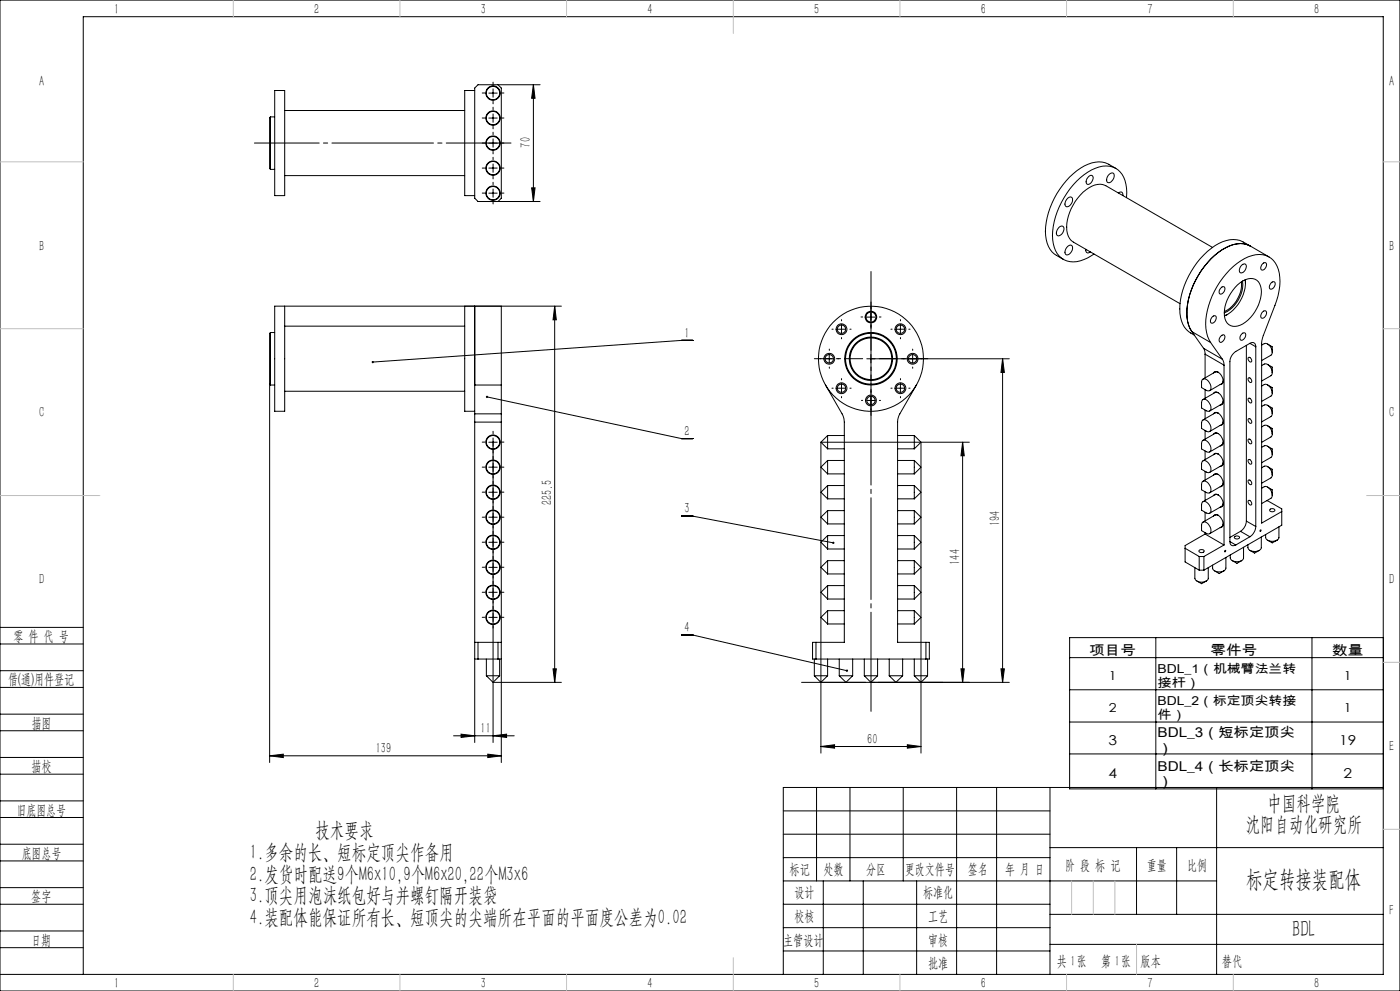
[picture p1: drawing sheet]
<svg xmlns="http://www.w3.org/2000/svg" width="420mm" height="297mm" viewBox="0 0 420 297" stroke-linecap="round" stroke-linejoin="round" font-family="sans-serif">
<g fill="none" stroke="#000" stroke-width=".3">
<path d="M0 0h420v297h-420zM81.1 35v15.8M81.1 35a4.5 4.5 0 0 0-.2 2.8v10.1a4.5 4.5 0 0 0 .2 2.9M81.1 35h1.3M82.4 27.1h3v31.5h-3zM85.4 33.1h54M142.4 27.1h-3v31.5h3M146.6 27.9h2.6M146.6 35.4h2.6M147.9 26.6v2.5M147.9 34.1v2.6M149.4 25.4l1 1v33l-1 1"/>
<path d="M160 25.4v35M160 25.4l.5 4.1h-1zM162 25.4h-18.6l-1 1v33l1 1h18.6M81.1 50.8h1.3M85.4 52.6h54M146.6 42.9h2.6M146.6 57.9h2.6M146.6 50.4h2.6M147.9 41.6v2.5M147.9 49.1v2.5M147.9 56.7v2.4M159.5 56.3h1l-.5 4.1z"/>
<path d="M320.4 59.4a.83 .83 0 0 1 1.3-.1 2.13 2.13 0 0 1-1.7 2.7 1.38 1.38 0 0 1 0-2.2zM326.6 52.9l.4-.3a.62 .62 0 0 1 .9 .5 1.73 1.73 0 0 1-1.9 2l-.1-1zM332.5 52.5a.92 .92 0 0 1 .8-.7 .92 .92 0 0 1 1 .6l-.4 1.4a1.35 1.35 0 0 1-1.7 .8l-.2-1.1zM334.8 50.5a8.2 8.2 0 0 0-10.6-.1 24.2 24.2 0 0 0-10.5 20.2 7.7 7.7 0 0 0 5.3 7.1M335.5 57.8a.79 .79 0 0 1 1-.2 .79 .79 0 0 1 .4 1M338 59.2a8.7 8.7 0 0 0-3.4-8.8 8.2 8.2 0 0 0-8.3 1.2 24.3 24.3 0 0 0-10.5 20.2 6.6 6.6 0 0 0 5.2 6.6 10.1 10.1 0 0 0 7.2-2.3M317.7 68.1a.81 .81 0 0 1 1.1-.3 .81 .81 0 0 1 .4 1l-.1 .4a1.52 1.52 0 0 1-2 1.4 2.02 2.02 0 0 1 .6-2.5zM320.4 73.8a.83 .83 0 0 1 1.3-.1 2.13 2.13 0 0 1-1.7 2.7 1.38 1.38 0 0 1 0-2.2zM325.8 74.7a.78 .78 0 0 0 .3 1 .78 .78 0 0 0 1-.2M363.7 74.2l-31.9-18.5a5.5 5.5 0 0 0-6 1.2 14.4 14.4 0 0 0-5.6 13.1 4 4 0 0 0 1.8 2.6l32 18.4M372.5 79.5a.77 .77 0 0 1 .7-.4 .77 .77 0 0 1 .7 .4 1.81 1.81 0 0 1-1.8 2.2 1.72 1.72 0 0 1 .4-2.2zM375.1 73.7a7.3 7.3 0 0 0-7.3 .5 24.1 24.1 0 0 0-11.7 21 9.1 9.1 0 0 0 1.4 4.2"/>
<path d="M375.1 73.7a7.3 7.3 0 0 0-7.3 .5 24 24 0 0 0-11.7 20.9 8.9 8.9 0 0 0 1.4 4.3M375.1 73.7a8.4 8.4 0 0 0-10.6-.1 24.5 24.5 0 0 0-10.5 20.2 7.2 7.2 0 0 0 4.3 6.6M375.1 73.7l5.6 3.3M378.8 79.1l.9-.4a1.37 1.37 0 0 1 0 1.5 1.37 1.37 0 0 1-1.3 .7 1.39 1.39 0 0 1 .4-1.8zM81.1 99.7v15.7M81.1 99.7a4.5 4.5 0 0 0-.2 2.8v12.6M81.1 99.7h1.3M85.4 97.8h54M139.4 91.8v31.5h3M142.4 91.8v23.6zM150.4 91.8v23.6M166.4 91.8v112.7"/>
<path d="M166.4 91.8l.5 4h-1zM168.4 91.8h-86v31.5h3v-31.5M251.2 98.7h2.5M252.4 97.4v2.5M260 95h2.5M261.3 93.8v2.5M268.9 98.7h2.5M270.1 97.4v2.5M357.5 99.4l5.7 3.3M357.5 99.4l3.6 5M363.7 95a.72 .72 0 0 1 1.1-.2 1.44 1.44 0 0 1-1.5 2 1.39 1.39 0 0 1 .4-1.8zM366.3 86.3l.9-.4a1.37 1.37 0 0 1 0 1.5 1.37 1.37 0 0 1-1.3 .6 1.34 1.34 0 0 1 .4-1.7z"/>
<path d="M371.3 85.4a4.7 4.7 0 0 1 5.7-1.4 5.8 5.8 0 0 1 .9 6.4 10.9 10.9 0 0 1-6.6 7.3 3.2 3.2 0 0 1-4-3.8 12.5 12.5 0 0 1 4-8.5zM372.4 84.5a9.4 9.4 0 0 1-5.1 8.9M372.7 84.3a9.4 9.4 0 0 1-5.4 9.4M373.6 84.9v-1a11.3 11.3 0 0 1-6.3 10.8l1-.5M378.8 93.5l.9-.3a1.37 1.37 0 0 1 0 1.4 1.37 1.37 0 0 1-1.3 .7 1.39 1.39 0 0 1 .4-1.8zM381.4 84.8a.72 .72 0 0 1 1.1-.2 1.44 1.44 0 0 1-1.5 2 1.39 1.39 0 0 1 .4-1.8zM80.9 115.1v113.4M80.9 115.1l.2 .3M81.1 115.4h1.3M85.4 117.3h54M142.4 115.4v8.6M142.4 115.4h8"/>
<path d="M146.1 119l58.3 12.4h3.5M150.4 115.4v8.6M207.9 102h-3.5l-92.6 6.5M247.5 107.5h2.5M247.6 115.4l5 8.6 .5 1.2 .2 1.3v66h-9.5v5h35v-5h-9.5v-66.6l.6-1.9 5-8.6M248.8 106.3v2.5M251.2 116.3h2.5M252.4 115.1v2.5M260 107.5h42.8M261.3 106.3v2.5M261.3 118.8v2.5M268.9 116.3h2.5"/>
<path d="M270.1 115.1v2.5M273.8 106.3v2.5M300.8 107.5l.5 4.1h-1zM300.8 107.5v97M360.7 119.9a1.42 1.42 0 0 1 2.1 .9l.5 1a.98 .98 0 0 1-.2 1.2 .98 .98 0 0 1-1.2 .1l-1.4-.8zM360.7 113.8a1.48 1.48 0 0 1 2.1 .8l.5 1.1a.97 .97 0 0 1-.2 1.2 .97 .97 0 0 1-1.2 .1l-1.4-.8zM361.1 104.4l.4 1.7M361.1 104.4l5.6 3.3M361.5 106.1l5.7 3.3M361.5 106.1v7.1M361.5 116.8v2.6M363.2 102.7a14.2 14.2 0 0 1-.1-12.6 23.3 23.3 0 0 1 11.4-13.2 6.2 6.2 0 0 1 9.3 5 17.5 17.5 0 0 1-1.3 9.6l-3.5 9.1-.5 2v54.2l6-3.5"/>
<path d="M363.2 102.7l3.5 5M364 111.8a1.32 1.32 0 0 1 2.3 .5l.5 1.1a1.15 1.15 0 0 1-.8 1.8M364 117.9a1.35 1.35 0 0 1 2.3 .5l.5 1.1a1.17 1.17 0 0 1-.8 1.9M365.5 111.6l-1-.1-3.6 2.1M365.5 117.7l-1-.1-3.6 2.1M366.3 100.7l.9-.3a1.37 1.37 0 0 1 0 1.4 1.37 1.37 0 0 1-1.3 .7 1.34 1.34 0 0 1 .4-1.8zM366.7 107.7l.5 1.7M367 114.1l-.4 .8-3.7 2.2M367.2 109.4v53.9M372.5 100.1l1-.3a1.37 1.37 0 0 1 0 1.4 1.37 1.37 0 0 1-1.4 .7 1.39 1.39 0 0 1 .4-1.8zM373.9 103.5v52.7M374.4 107.2a.74 .74 0 0 1 1 .4 .74 .74 0 0 1-.2 .9l-.6-.5z"/>
<path d="M374.6 113.2a.92 .92 0 0 1 .8 1.4 .92 .92 0 0 1-.8-1.4zM374.6 119.3a.94 .94 0 0 1 .8 1.5 .95 .95 0 0 1-.8-1.5zM375 102.9a1.07 1.07 0 0 1 1.2-.1 1.07 1.07 0 0 1 .5 1.1M375 102.9l-4.3 2.4a3.8 3.8 0 0 0-1.7 3.1v53.9M375 102.9l1.7 1M376.7 103.9v53.9M378.5 103.4a1.52 1.52 0 0 1 2-.2l.7 .8 .5 1.5M378.5 109.6l.8-.5a2.26 2.26 0 0 1 2.4 2.6M378.5 115.7l.8-.5a2.26 2.26 0 0 1 2.4 2.6M380.3 103.1l1.4 .8v1.6M380.3 109.2l1.4 .8v1.7M380.3 115.4l1.4 .8v1.6"/>
<path d="M381.7 105.5l-.4 1-2.8 1.6M381.7 111.7l-.4 .9-2.8 1.6M381.7 117.8l-.4 .9-2.8 1.6M142.4 124v2.5M142.4 126.5v96M142.4 124h8M142.4 126.5h8M146.6 132.5h2.6M147.9 131.3v91.2M150.4 124v2.5M150.4 126.5v102M246.3 132.5h44.5"/>
<path d="M246.3 132.5l2 2M246.3 132.5v93.2M248.3 130.5v4M248.3 138v4M248.3 130.5l-2 2M248.3 134.5h5M248.3 130.5h5M248.3 138l-2 2 2 2M248.3 138h5M260 120h2.5M269.3 134.5h5M269.3 130.5h5"/>
<path d="M269.3 138h5M274.3 138v4M274.3 130.5v4M274.3 138l2 2-2 2M274.3 130.5l2 2M276.3 132.5l-2 2M276.3 132.5v93.2M288.8 132.5v72M288.8 132.5l.5 4.1h-1zM360.7 126a1.48 1.48 0 0 1 2.1 .9l.5 1a.97 .97 0 0 1-.2 1.2 .97 .97 0 0 1-1.2 .1l-1.4-.8zM360.7 138.3a1.43 1.43 0 0 1 2.1 .8l.5 1.1a.96 .96 0 0 1-.2 1.2 .96 .96 0 0 1-1.2 .1l-1.4-.9zM360.7 132.1a1.42 1.42 0 0 1 2.1 .9l.5 1.1a.97 .97 0 0 1-.2 1.2 .97 .97 0 0 1-1.2 .1l-1.4-.9z"/>
<path d="M361.5 122.9v2.6M361.5 129v2.6M361.5 135.1v2.6M364 124a1.31 1.31 0 0 1 2.3 .6l.5 1a1.19 1.19 0 0 1-.8 1.9M364 130.2v-.1a1.35 1.35 0 0 1 2.3 .6l.5 1.1a1.15 1.15 0 0 1-.8 1.8M364 136.3a1.35 1.35 0 0 1 2.3 .5l.5 1.1a1.17 1.17 0 0 1-.8 1.9M365.5 123.8h-1l-3.6 2.1M365.5 130l-1-.1-3.6 2.1M365.5 136.1l-1-.1-3.6 2.1M367 120.3l-.4 .8-3.7 2.1M367 126.4l-.4 .8-3.7 2.1M367 132.5l-.4 .8-3.7 2.2"/>
<path d="M367 138.6l-.5 .9-3.6 2.1M374.4 137.9a.74 .74 0 0 1 1 .3 .74 .74 0 0 1-.2 .9l-.6-.5zM374.6 125.5a.92 .92 0 0 1 .8 1.4 .92 .92 0 0 1-.8-1.4zM374.6 131.6a.95 .95 0 0 1 .8 1.4 .94 .94 0 0 1-.8-1.4zM378.5 127.9l.8-.4a2.26 2.26 0 0 1 2.4 2.5M378.5 121.8a1.52 1.52 0 0 1 2-.2l.7 .8 .5 1.5M378.5 134.1a1.52 1.52 0 0 1 2-.3l.7 .9 .5 1.5M380.3 121.5l1.4 .8v1.6M380.3 127.6l1.4 .8v1.6M380.3 133.7l1.4 .8v1.7M380.3 139.8l1.4 .8v1.7M381.7 130l-.4 .9-2.8 1.7"/>
<path d="M381.7 123.9l-.4 .9-2.8 1.6M381.7 136.2l-.4 .9-2.8 1.6M146.6 140h2.6M146.6 147.5h2.6M146.6 155h2.6M204.4 154.7h3.5l42.1 8M248.3 145.5v4M248.3 153v4M248.3 142h5M248.3 145.5l-2 2 2 2M248.3 149.5h5M248.3 145.5h5"/>
<path d="M248.3 153l-2 2 2 2M248.3 157h5M248.3 153h5M269.3 142h5M269.3 149.5h5M269.3 145.5h5M269.3 157h5M269.3 153h5M274.3 145.5v4M274.3 153v4M274.3 145.5l2 2-2 2M274.3 153l2 2-2 2"/>
<path d="M360.7 156.6a1.48 1.48 0 0 1 2.1 .9l.5 1a.97 .97 0 0 1-.2 1.2 .97 .97 0 0 1-1.2 .1l-1.4-.8zM360.7 150.5a1.96 1.96 0 0 1 2.6 1.9 .98 .98 0 0 1-.2 1.2 .98 .98 0 0 1-1.2 .1l-1.4-.8zM360.7 144.4a1.48 1.48 0 0 1 2.1 .9l.5 1a.97 .97 0 0 1-.2 1.2 .97 .97 0 0 1-1.2 .1l-1.4-.8zM361.5 141.3v2.6M361.5 147.4v2.6M361.5 153.5v2.6M361.5 159.6v.5M364 142.4a1.32 1.32 0 0 1 2.3 .5l.5 1.1a1.15 1.15 0 0 1-.8 1.9M364 148.6v-.1a1.35 1.35 0 0 1 2.3 .5l.5 1.1a1.17 1.17 0 0 1-.8 1.9M364 154.7a1.31 1.31 0 0 1 2.3 .5l.5 1a1.19 1.19 0 0 1-.8 1.9M365.5 142.2l-1-.1-3.6 2.1M365.5 148.3h-1l-3.6 2.1"/>
<path d="M365.5 154.4h-1l-3.6 2.1M367 144.7l-.4 .9-3.7 2.1M367 150.9l-.4 .8-3.7 2.1M367 157l-.4 .8-3.7 2.1M372.1 159.2l-3.1 1.9M372.1 159.2l2.9 1.7M373.9 156.2a4.1 4.1 0 0 1-1.8 3M373.9 156.2l2.8 1.6M374.6 143.9a.92 .92 0 0 1 .8 1.3 .92 .92 0 0 1-.8-1.3zM374.6 150a.92 .92 0 0 1 .8 1.3 .92 .92 0 0 1-.8-1.3zM376.7 157.8a3.9 3.9 0 0 1-1.7 3.1M378.1 158.8l.2 .2-.2 .3z"/>
<path d="M378.5 140.2l.8-.5a2.26 2.26 0 0 1 2.4 2.6M378.5 146.3l.8-.4a2.26 2.26 0 0 1 2.4 2.5M380 150.1l4.5 2.4v4.9l-23.3 13.5M380.3 146l1.4 .8v1.6M380.9 152.7a.82 .82 0 0 1 .9-.3 .82 .82 0 0 1 .6 .7 .83 .83 0 0 1-.9 .3 .83 .83 0 0 1-.6-.7zM381.7 142.3l-.4 .9-2.8 1.6M381.7 148.4l-.4 .9-2.8 1.6M383.7 157.9v3.2l-.6 .8M146.6 162.5h2.6M146.6 170h2.6M146.6 177.5h2.6M248.3 160.5v4"/>
<path d="M248.3 175.5v4M248.3 168v4M248.3 160.5l-2 2 2 2M248.3 164.5h5M248.3 160.5h5M248.3 175.5l-2 2 2 2M248.3 179.5h5M248.3 175.5h5M248.3 168l-2 2 2 2M248.3 168h5M248.3 172h5M269.3 164.5h5"/>
<path d="M269.3 160.5h5M269.3 179.5h5M269.3 175.5h5M269.3 168h5M269.3 172h5M274.3 160.5v4M274.3 175.5v4M274.3 168v4M274.3 160.5l2 2-2 2M274.3 175.5l2 2-2 2M274.3 168l2 2-2 2M355.5 164.3l4.3 2.5"/>
<path d="M358.5 170.1v3.2a2.27 2.27 0 0 0 3.4 .8M359.1 174.1l1.4 .8 1.4-.8M359.7 165a.82 .82 0 0 1 .9-.3 .82 .82 0 0 1 .6 .6 .82 .82 0 0 1-.9 .4 .82 .82 0 0 1-.6-.7zM359.8 166.8h1.4M359.8 170.9h1.4M359.8 166.8v4.1M361.2 166.8v4.1M361.5 160.1l5.7 3.2M361.5 160.1l-6 3.4v4.9l4.3 2.5M362.5 170.1l-.1 3.5-.5 .5M363.8 169.4v.8a2.08 2.08 0 0 0 2.9 1.1l.5-.2M364.3 171.1l1.5 .8 1.4-.8"/>
<path d="M367.2 163.3l-6 3.5M367.8 167.1v3.1l-.6 .9M369 162.3a1.08 1.08 0 0 0 .5 1.2 1.08 1.08 0 0 0 1.2-.2M369 162.3l1.7 1M369.1 166.3v.9a2.27 2.27 0 0 0 3.4 .8M369.7 168l1.4 .8 1.4-.8M370.3 160.9a.83 .83 0 0 1 .9-.3 .83 .83 0 0 1 .6 .7 .82 .82 0 0 1-.8 .3 .82 .82 0 0 1-.7-.7zM373.1 164v3.2l-.6 .8M374.4 163.3a1.79 1.79 0 0 0 2.4 2l1-.3M375 165l1.4 .8 1.4-.8M375 160.9l-4.3 2.4M378.4 160.9v3.5l-.6 .6"/>
<path d="M379.7 160.2a1.57 1.57 0 0 0 .4 1.6l1.4 .4 1.6-.3M380.3 161.9l1.4 .8 1.4-.8M0 193h25M0 188h25M142.4 197.5h8M142.4 192.5h8M143.4 192.5v5M145.9 197.5v5M146.6 185h2.6M149.4 192.5v5M149.9 197.5v5M204.4 190.3h3.5l46.2 10.7"/>
<path d="M244.3 197.5v5M244.8 192.5v5M248.3 183v4M248.3 183l-2 2 2 2M248.3 187h5M248.3 183h5M248.3 197.5v5M251.8 197.5v5M255.8 197.5v5M259.3 197.5v5M263.3 197.5v5M266.8 197.5v5"/>
<path d="M269.3 187h5M269.3 183h5M270.8 197.5v5M274.3 183v4M274.3 197.5v5M274.3 183l2 2-2 2M277.8 192.5v5M278.3 197.5v5M320.9 197.1h94.1M346.7 191.1v45.3M393.6 191.1v45.3M415 191.1h-94.1v45.3h94.1"/>
<path d="M0 206h25M0 201h25M0 219h25M0 214h25M145.9 202.5h4M145.9 202.5l2 2M147.9 204.5h20.5M149.9 202.5l-2 2M165.9 200.4h1l-.5 4.1zM244.3 202.5h4M244.3 202.5l2 2M246.3 204.5h56.5"/>
<path d="M248.3 202.5l-2 2M251.8 202.5h4M251.8 202.5l2 2 2-2M259.3 202.5h4M259.3 202.5l2 2 2-2M266.8 202.5h4M266.8 202.5l2 2 2-2M274.3 202.5h4M274.3 202.5l2 2 2-2M288.3 200.4h1l-.5 4.1zM300.3 200.4h1l-.5 4.1zM320.9 206.7h94.1"/>
<path d="M320.9 216.4h94.1M0 232h25M0 227h25M80.9 226.5l4.1-.5v1zM80.9 226.5h69.5M136.1 220.5h18.2M138.3 220l4.1 .5-4.1 .5zM146.3 226l4.1 .5-4.1 .5zM147.9 220.5l4.1-.5v1zM245 236v28M246.3 223.7l4.1-.5v1zM246.3 223.7h30"/>
<path d="M255 236v28M271 236v28M272.2 223.2l4.1 .5-4.1 .5zM287 236v56M299 236v56M315 236v56M320.9 226h94.1M365 236v56M415 236h-180v56M0 245h25M0 240h25M0 258h25"/>
<path d="M0 253h25M235 243h80M235 250h80M235 257h80M315 254h100M341 254v20M353 254v20M0 271h25M0 266h25M0 279h25M235 271h80M235 264h130"/>
<path d="M235 278h80M247 264v28M259 264v28M275 264v28M315 274h100M0 292h415v-287h-390v287M0 284h25M235 285h80M315 283h100"/>
<circle cx="147.9" cy="35.4" r="2.01"/>
<circle cx="147.9" cy="27.9" r="1.99"/>
<circle cx="147.9" cy="27.9" r="2.14"/>
<circle cx="147.9" cy="35.4" r="2.15"/>
<circle cx="147.9" cy="42.9" r="2.01"/>
<circle cx="147.9" cy="50.4" r="2.01"/>
<circle cx="147.9" cy="57.9" r="2.01"/>
<circle cx="147.9" cy="50.4" r="2.14"/>
<circle cx="147.9" cy="57.9" r="2.15"/>
<circle cx="147.9" cy="42.9" r="2.15"/>
<circle cx="252.4" cy="98.7" r="1.62"/>
<circle cx="252.4" cy="98.7" r="1.25"/>
<circle cx="261.3" cy="95" r="1.75"/>
<circle cx="261.3" cy="95" r="1.5"/>
<circle cx="270.1" cy="98.7" r="1.25"/>
<circle cx="270.1" cy="98.7" r="1.63"/>
<circle cx="248.8" cy="107.5" r="1.27"/>
<circle cx="248.8" cy="107.5" r="1.64"/>
<circle cx="252.4" cy="116.4" r="1.62"/>
<circle cx="252.4" cy="116.4" r="1.25"/>
<circle cx="261.3" cy="107.5" r="7.6"/>
<circle cx="261.3" cy="107.5" r="6.3"/>
<circle cx="261.3" cy="107.5" r="15.8"/>
<circle cx="261.3" cy="107.5" r="7.9"/>
<circle cx="261.3" cy="107.5" r="6.5"/>
<circle cx="270.1" cy="116.4" r="1.25"/>
<circle cx="270.1" cy="116.4" r="1.63"/>
<circle cx="273.8" cy="107.5" r="1.26"/>
<circle cx="273.8" cy="107.5" r="1.63"/>
<circle cx="147.9" cy="132.5" r="2.14"/>
<circle cx="147.9" cy="132.5" r="2.01"/>
<circle cx="261.3" cy="120" r="1.63"/>
<circle cx="261.3" cy="120" r="1.24"/>
<circle cx="147.9" cy="155" r="2.15"/>
<circle cx="147.9" cy="140" r="2.15"/>
<circle cx="147.9" cy="147.5" r="2.14"/>
<circle cx="147.9" cy="155" r="1.99"/>
<circle cx="147.9" cy="147.5" r="2.01"/>
<circle cx="147.9" cy="140" r="2.01"/>
<circle cx="147.9" cy="177.5" r="2.15"/>
<circle cx="147.9" cy="162.5" r="2.14"/>
<circle cx="147.9" cy="170" r="2.14"/>
<circle cx="147.9" cy="170" r="2.01"/>
<circle cx="147.9" cy="162.5" r="2.01"/>
<circle cx="147.9" cy="177.5" r="2.01"/>
<circle cx="367.6" cy="165.2" r=".19"/>
<circle cx="147.9" cy="185" r="2.14"/>
<circle cx="147.9" cy="185" r="2.01"/>
</g>
<g fill="none" stroke="#000" stroke-width=".3" stroke-dasharray="30.5 1.3 1.3 1.3">
<path d="M145.4 27.9h-.7M145.4 35.4h-.7M147.9 25.4v-.8M147.9 30.4v.7M147.9 32.9v-.8M147.9 37.9v.7M150.4 27.9h.8M150.4 35.4h.8M145.4 42.9h-.7M145.4 57.9h-.7M145.4 50.4h-.7M147.9 40.4v-.8"/>
<path d="M147.9 45.4v.7M147.9 55.4v-.8M147.9 47.9v-.8M147.9 52.9v.7M150.4 42.9h.8M150.4 57.9h.8M150.4 50.4h.8M147.9 60.4v.7M250 98.7h-.4M252.5 96.2v-.4M255 98.7h.3M258.8 95h-.5"/>
<path d="M261.3 92.5v-.5M261.3 97.5v.5M263.8 95h.5M267.6 98.7h-.3M270.1 96.2v-.4M272.6 98.7h.4M246.3 107.5h-.4M248.8 105v-.4M248.8 110v.4M250 116.3h-.4M251.3 107.5h.4M252.5 101.2v.3"/>
<path d="M252.5 113.8v-.3M252.5 118.8v.4M255 116.3h.3M261.3 117.5v-.4M267.6 116.3h-.3M270.1 101.2v.3M270.1 113.8v-.3M270.1 118.8v.4M271.3 107.5h-.4M272.6 116.3h.4M273.8 105v-.4M273.8 110v.4"/>
<path d="M276.3 107.5h.4M145.4 132.5h-.7M147.9 130v-.7M147.9 135v.8M147.9 137.5v-.7M150.4 132.5h.8M258.8 120h-.4M261.3 122.5v.4M263.8 120h.4M145.4 140h-.7M145.4 147.5h-.7M145.4 155h-.7"/>
<path d="M147.9 142.5v.8M147.9 145v-.7M147.9 150v.8M147.9 152.5v-.7M147.9 157.5v.8M150.4 140h.8M150.4 147.5h.8M150.4 155h.8M145.4 162.5h-.7M145.4 170h-.7M145.4 177.5h-.7M147.9 160v-.7"/>
<path d="M147.9 165v.8M147.9 167.5v-.7M147.9 172.5v.8M147.9 175v-.7M150.4 162.5h.8M150.4 170h.8M150.4 177.5h.8M145.4 185h-.7M147.9 180v.8M147.9 182.5v-.7M147.9 187.5v.8M150.4 185h.8"/>
</g>
<path d="M76.3 42.9h77" fill="none" stroke="#000" stroke-width=".3" stroke-dasharray="30.5 1.3 1.3 1.3" stroke-dashoffset="11"/>
<path d="M261.3 81.4v131.8" fill="none" stroke="#000" stroke-width=".3" stroke-dasharray="30.5 1.3 1.3 1.3" stroke-dashoffset=".8"/>
<path d="M258.8 107.5h-14.5M261.3 105v-14.5M261.3 110v14.5M263.8 107.5h14.5" fill="none" stroke="#000" stroke-width=".3" stroke-dasharray="30.5 1.3 1.3 1.3" stroke-dashoffset="25.1"/>
<path d="M240.5 204.5h42.3" fill="none" stroke="#000" stroke-width=".3" stroke-dasharray="30.5 1.3 1.3 1.3" stroke-dashoffset="11.2"/>
<g fill="none" stroke="#c0c0c0" stroke-width=".3">
<path d="M70 0v5M120 0v5M170 0v5M220 0v10M270 0v5M320 0v5M370 0v5M0 48.5h25M415 48.5h5M0 98.5h25M415 98.5h5M0 148.5h30"/>
<path d="M410 148.5h10M415 198.5h5M415 248.5h5M321.5 264v10M328 264v10M334.5 264v10M70 292v5M120 292v5M170 292v5M220 287v10M270 292v5M320 292v5"/>
<path d="M341 283v9M370 292v5"/>
</g>
<g fill="#000">
<path d="M145.8 118.7v.2l.3 .1-.3-.1a.35 .35 0 0 0 .4 .4 .35 .35 0 0 0 .2-.6 .35 .35 0 0 0-.6 0zM111.6 108.2l-.1 .3h.3h-.3a.34 .34 0 0 0 .5 .3 .34 .34 0 0 0 .1-.5 .34 .34 0 0 0-.5-.1zM253.9 200.7a.35 .35 0 0 0 0 .6 .35 .35 0 0 0 .5-.2l-.3-.1 .3 .1-.1-.3zM249.8 162.5l-.1 .4h.6v-.2h-.3h.3l-.1-.3z"/>
<path d="M300.8 107.5l.5 4.1h-1zM300.3 200.4h1l-.5 4.1z"/>
<path d="M288.8 132.5l.5 4.1h-1zM288.3 200.4h1l-.5 4.1z"/>
<path d="M165.9 200.4h1l-.5 4.1zM166.4 91.8l.5 4h-1zM159.5 56.3h1l-.5 4.1zM160 25.4l.5 4.1h-1z"/>
<path d="M80.9 226.5l4.1-.5v1zM146.3 226l4.1 .5-4.1 .5zM138.3 220l4.1 .5-4.1 .5zM147.9 220.5l4.1-.5v1zM246.3 223.7l4.1-.5v1zM272.2 223.2l4.1 .5-4.1 .5z"/>
</g>
<g font-size="7.1">
<text x="373.8" y="266">标定转接装配体</text>
<text x="387.6" y="280.8">BDL</text>
</g>
<g font-size="6.3">
<text x="380.2" y="242.7">中国科学院</text>
<text x="94.6" y="250.9">技术要求</text>
<text x="373.6" y="249.2">沈阳自动化研究所</text>
<text x="74.9" y="257.4">1.多余的长、短标定顶尖作备用</text>
<text x="74.9" y="263.9">2.发货时配送9个M6x10,9个M6x20,22个M3x6</text>
<text x="74.9" y="270.4">3.顶尖用泡沫纸包好与并螺钉隔开装袋</text>
<text x="74.9" y="276.9">4.装配体能保证所有长、短顶尖的尖端所在平面的平面度公差为0.02</text>
</g>
<g font-size="4.4" fill="#010000">
<text x="34.2" y="4.2">1</text>
<text x="94.2" y="4.2">2</text>
<text x="144.2" y="4.2">3</text>
<text x="194.2" y="4.2">4</text>
<text x="244.2" y="4.2">5</text>
<text x="294.2" y="4.2">6</text>
<text x="344.2" y="4.2">7</text>
<text x="394.2" y="4.2">8</text>
<text x="11.7" y="25.9">A</text>
<text x="416.7" y="25.9">A</text>
<text x="11.7" y="75.1">B</text>
<text x="416.7" y="75.1">B</text>
<text x="11.7" y="125.1">C</text>
<text x="416.7" y="125.1">C</text>
<text x="11.7" y="175.1">D</text>
<text x="416.7" y="175.1">D</text>
<text x="416.7" y="225.1">E</text>
<text x="416.8" y="274.4">F</text>
<text x="321.1" y="289.4">1</text>
<text x="334.5" y="289.4">1</text>
<text x="366.6" y="289.4">替代</text>
<text x="34.2" y="296.2">1</text>
<text x="94.2" y="296.2">2</text>
<text x="144.2" y="296.2">3</text>
<text x="194.2" y="296.2">4</text>
<text x="244.2" y="296.2">5</text>
<text x="294.2" y="296.2">6</text>
<text x="344.2" y="296.2">7</text>
<text x="394.2" y="296.2">8</text>
</g>
<g font-size="4.4">
<text x="159.2" y="44.2" transform="rotate(-90 159.2 44.2)">70</text>
<text x="205.4" y="101.2">1</text>
<text x="205.4" y="130.6">2</text>
<text x="165.5" y="151.5" transform="rotate(-90 165.5 151.5)">225.5</text>
<text x="205.4" y="153.9">3</text>
<text x="299.9" y="157.7" transform="rotate(-90 299.9 157.7)">194</text>
<text x="287.9" y="169.2" transform="rotate(-90 287.9 169.2)">144</text>
<text x="205.4" y="189.5">4</text>
<text x="4" y="192">零 件 代 号</text>
<text x="2.5" y="205.1">借(通)用件登记</text>
<text x="9.5" y="218.1">描图</text>
<text x="144.2" y="219.6">11</text>
<text x="112.7" y="225.6">139</text>
<text x="260.2" y="222.8">60</text>
<text x="9.5" y="231.1">描校</text>
<text x="5" y="244.2">旧底图总号</text>
<text x="6.5" y="257.2">底图总号</text>
<text x="236.9" y="261.9">标记</text>
<text x="247.1" y="261.9">处数</text>
<text x="259.9" y="261.9">分区</text>
<text x="271.5" y="261.9">更改文件号</text>
<text x="290.4" y="261.9">签名</text>
<text x="301.5" y="261.9">年 月 日</text>
<text x="319.5" y="260.6">阶 段 标 记</text>
<text x="344" y="260.6">重量</text>
<text x="356.1" y="260.6">比例</text>
<text x="238.3" y="268.9">设计</text>
<text x="276.9" y="268.9">标准化</text>
<text x="9.4" y="270.1">签字</text>
<text x="238.3" y="276.1">校核</text>
<text x="278.4" y="276">工艺</text>
<text x="9.4" y="283.2">日期</text>
<text x="234.9" y="283.3">主管设计</text>
<text x="278.4" y="283.3">审核</text>
<text x="278.4" y="290.2">批准</text>
<text x="317.1" y="289.4">共 张</text>
<text x="330.3" y="289.4">第 张</text>
<text x="342.1" y="289.4">版本</text>
</g>
<g font-size="4.1">
<text x="326.8" y="196.2">项目号</text>
<text x="363.2" y="196.2">零件号</text>
<text x="399.6" y="196.2">数量</text>
<text x="347.3" y="221">BDL_3（短标定顶尖</text>
<text x="332.5" y="223.3">3</text>
<text x="347.3" y="225.5">）</text>
<text x="401.7" y="223.3">19</text>
<text x="332.5" y="233.3">4</text>
<text x="347.3" y="231">BDL_4（长标定顶尖</text>
<text x="403" y="233.3">2</text>
<text x="347.3" y="235.6">）</text>
</g>
<g font-size="3.7">
<text x="332.7" y="203.8">1</text>
<text x="347.3" y="201.8">BDL_1（机械臂法兰转</text>
<text x="403.1" y="203.8">1</text>
<text x="347.3" y="205.9">接杆）</text>
<text x="332.7" y="213.5">2</text>
<text x="347.3" y="211.4">BDL_2（标定顶尖转接</text>
<text x="347.3" y="215.5">件）</text>
<text x="403.1" y="213.5">1</text>
</g>
</svg>
